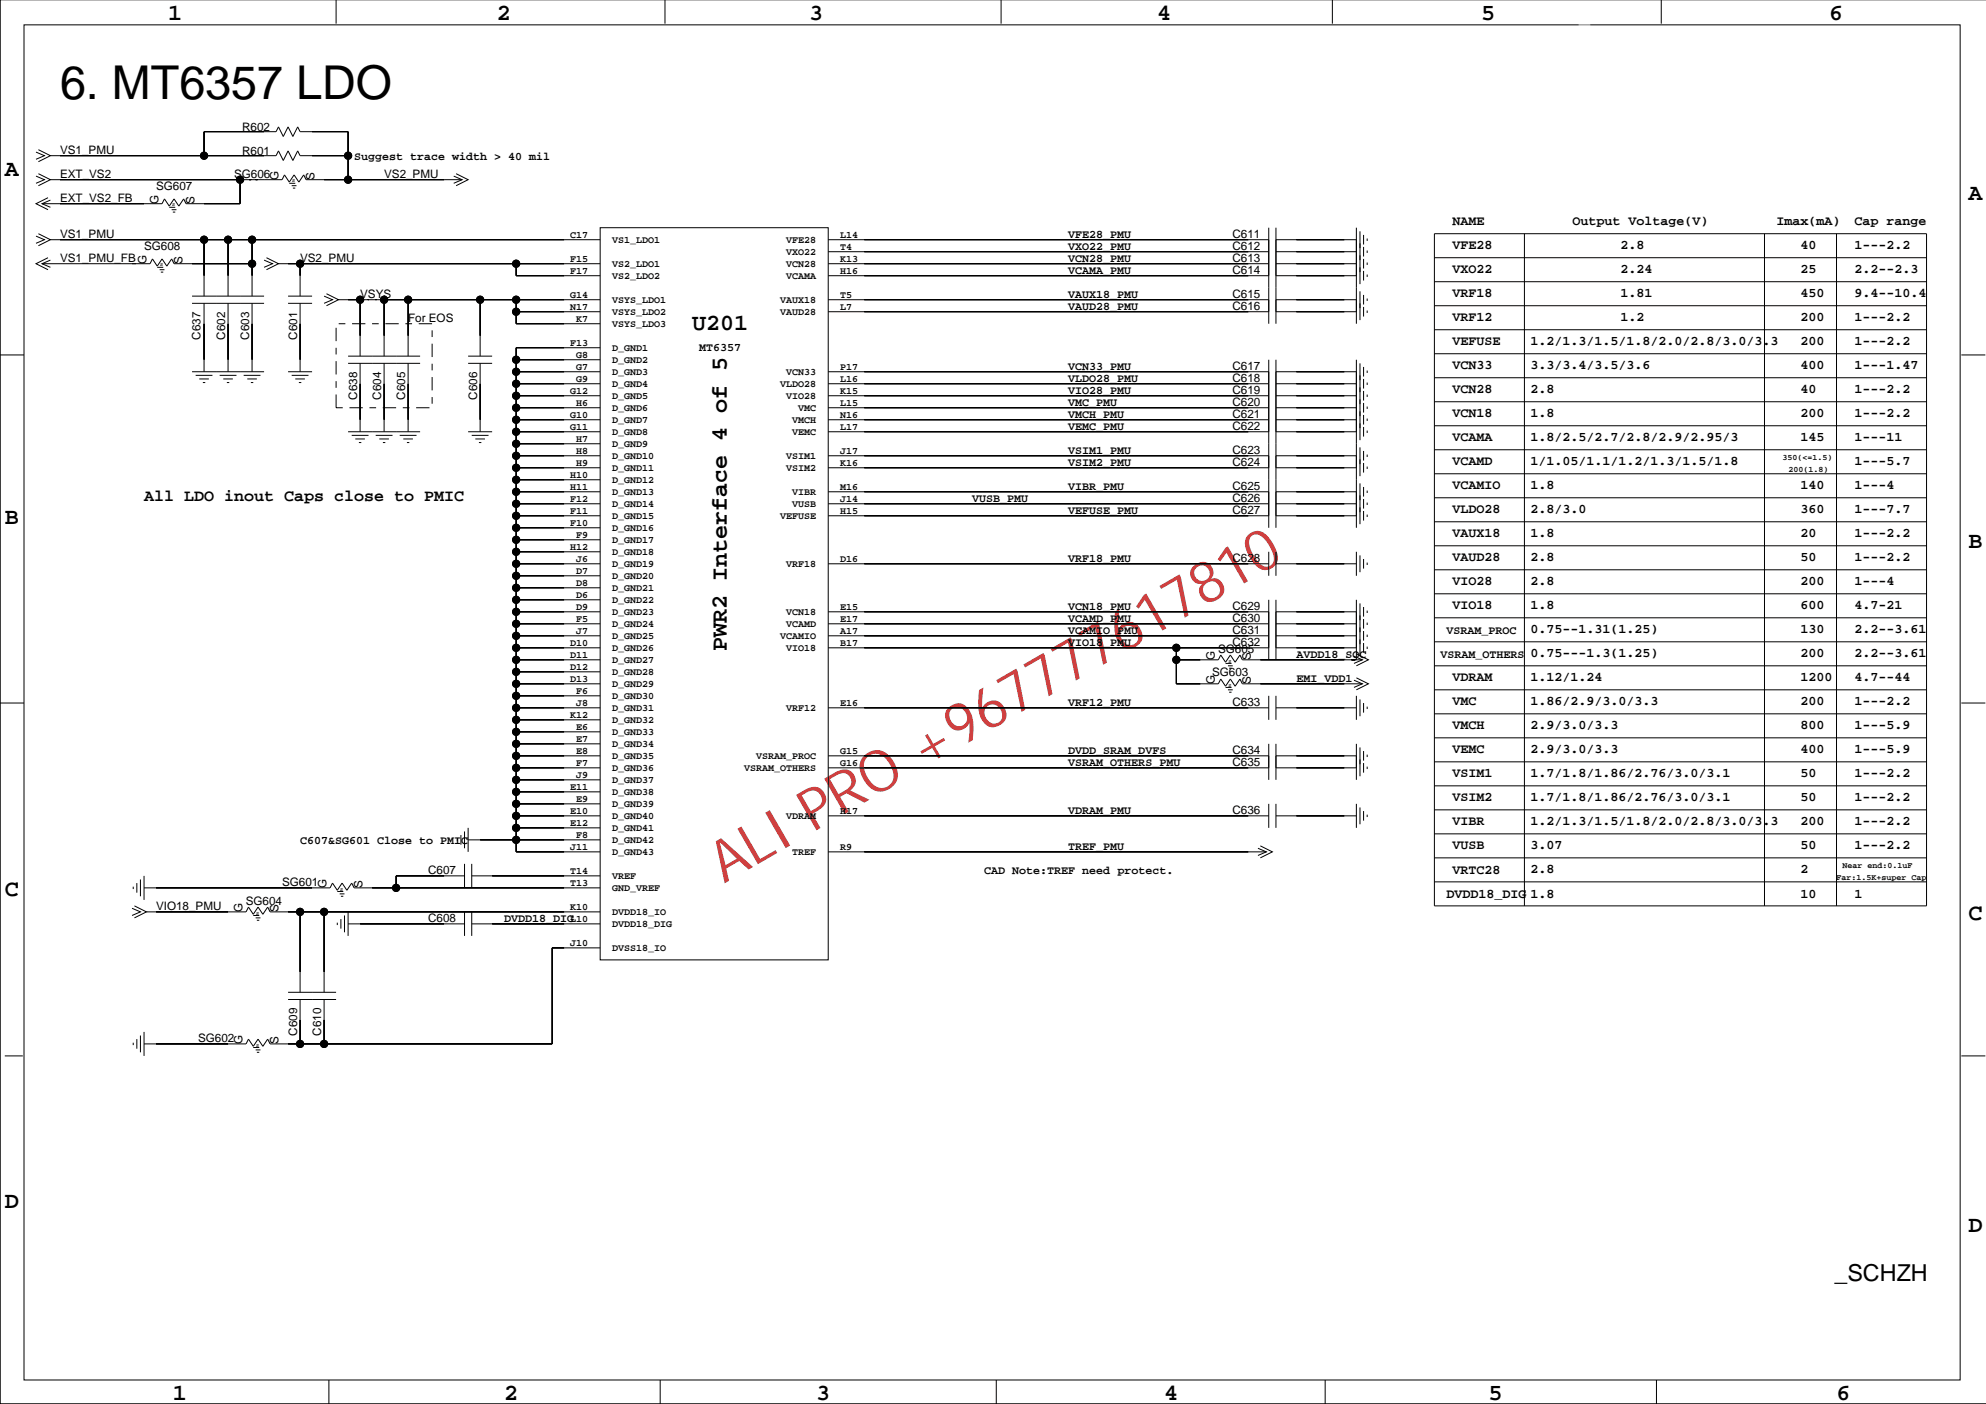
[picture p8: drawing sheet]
<svg xmlns="http://www.w3.org/2000/svg" width="420mm" height="297mm" viewBox="0 0 420 297" stroke-linecap="round" stroke-linejoin="round" font-family="sans-serif">
<g fill="none" stroke="#000" stroke-width=".21">
<path d="M0 -.1v297.1h420.2M71.1 -.1v5.1M140.7 -.1v5.1M211.8 -.1v5.1M281.9 -.1v5.1M351.5 -.1v5.1M5.1 5.3h409.6v286.7h-409.6zM7.6 32.2l1.8 .7-1.8 .8M7.6 37.3l1.8 .7-1.8 .8M8.1 31.7l2.6 1.2-2.6 1.3M8.1 36.7l2.6 1.3-2.6 1.3M10.7 32.9h47.7l.5-1 1 2.1 1-2.1 1.1 2.1 1-2.1 .5 1h10.1"/>
<path d="M10.7 38h40.1M43.2 32.9v-5h15.2l.5-1.1 1 2.1 1-2.1 1.1 2.1 1-2.1 .5 1.1h10.1v10.1M50.8 38h8.9l.5-1 1 1.5 1-1.5 1 1.5 1-1.5 .6 1h33M50.8 38v5.1h-11.4l-.5-1-1.1 1.5-1-1.5-1 1.5-1-1.5-.5 1h-25.4M61.2 38.8h1.3M61.7 39.3h1M62 39.8h.5M96 37.3l1.8 .7-1.8 .8M96.5 36.7l2.5 1.3-2.5 1.3M7.6 50l1.8 .7-1.8 .8M8.1 49.4l2.6 1.3-2.6 1.3M8.9 55.8h19.9"/>
<path d="M10.2 41.8l-2.6 1.3 2.6 1.3M10.2 54.5l-2.6 1.3 2.6 1.3M10.7 42.3l-1.8 .8 1.8 .8M10.7 55l-1.8 .8 1.8 .8M10.7 50.7h116.3M27.9 55.8h3.8l.6-1 1 1.5 1-1.5 1 1.5 1-1.5 .5 1h16.5M33.3 56.6h1.2M33.8 57.1h1M34 57.6h.5M35.8 43.9h1.3M36.3 44.4h1M36.6 44.9h.5"/>
<path d="M43.2 50.7v12M48.2 50.7v12M53.3 50.7v12M55.9 55l1.7 .8-1.7 .8M56.4 54.5l2.5 1.3-2.5 1.3M58.9 55.8h68.1M63.5 55.8v6.9M109.2 55.8v2.5h17.8M127 48.2h48.2v154.9h-48.2zM175.2 55.8h93.2M175.2 50.7h93.2M175.2 53.3h93.2"/>
<path d="M175.2 58.3h93.2M268.4 48.2v20.3M269.9 55.8h17.1M269.9 50.7h17.1M269.9 48.2v20.3M269.9 53.3h17.1M269.9 58.3h17.1M287 48.2v20.3M287.7 48.9v11.2M288.5 49.7v2M288.5 52.2v2.1M288.5 54.8v2"/>
<path d="M288.5 57.3v2M289.2 50.5v.5M289.2 53v.5M289.2 55.5v.5M289.2 58.1v.5M303.5 49.4h104.1v142.3h-104.1zM303.5 54.5h104.1M303.5 59.6h104.1M322.5 49.4v142.3M373.3 49.4v142.3M388.5 49.4v142.3M0 75.1h5.1"/>
<path d="M40.6 62.7h15.3M40.6 64.2h15.3M40.6 78.6h15.3M41.4 79.4h3.5M43.2 64.2v14.4M46.5 79.4h3.5M48.2 64.2v14.4M51.6 79.4h3.5M53.3 64.2v14.4M60.9 62.7h5.1M60.9 64.2h5.1M60.9 78.6h5.1"/>
<path d="M61.7 79.4h3.6M63.5 64.2v14.4M68.6 62.7l1.7 .7-1.7 .8M69.1 62.1l2.5 1.3-2.5 1.3M71.6 63.4h4.6M73.6 75.3h15.3M73.6 76.9h15.3M76.2 63.4h5.1M76.2 63.4v11.9M76.2 76.9v14.4M81.3 63.4v11.9M81.3 76.9v14.4"/>
<path d="M81.3 63.4h45.7M86.3 63.4v11.9M86.3 76.9v14.4M99 75.3h5.1M99 76.9h5.1M101.6 63.4v11.9M101.6 76.9v14.4M109.2 78.6h17.8M109.2 66h17.8M109.2 63.4v5.1h17.8M109.2 76.1h17.8M127 73.6h-17.8v106.6h17.8"/>
<path d="M175.2 78.6h93.2M175.2 63.4h93.2M175.2 66h93.2M268.4 76.1v35.6M269.9 76.1v35.6M269.9 78.6h17.1M269.9 63.4h17.1M269.9 66h17.1M287 76.1v35.6M287.7 61.6v6.1M287.7 76.9v16.2M288.5 62.4v2"/>
<path d="M288.5 64.9v2.1M288.5 77.6v2.1M289.2 63.2v.5M289.2 65.7v.5M289.2 78.4v.5M303.5 64.7h104.1M303.5 69.8h104.1M303.5 74.8h104.1M303.5 79.9h104.1M414.9 75.1h5.1M42.2 80.2h2M42.9 80.9h.5"/>
<path d="M47.2 80.2h2.1M48 80.9h.5M52.3 80.2h2M53.1 80.9h.5M62.5 80.2h2M63.2 80.9h.5M73.6 91.3h15.3M74.4 92.1h3.6M75.2 92.9h2M75.9 93.6h.5M79.5 92.1h3.5M80.2 92.9h2.1"/>
<path d="M81 93.6h.5M84.6 92.1h3.5M85.3 92.9h2.1M86.1 93.6h.5M99 91.3h5.1M99.8 92.1h3.6M100.6 92.9h2M101.3 93.6h.5M109.2 99h17.8M109.2 81.2h17.8M109.2 83.7h17.8M109.2 86.3h17.8"/>
<path d="M109.2 88.8h17.8M109.2 96.4h17.8M109.2 91.3h17.8M109.2 93.9h17.8M175.2 99h93.2M175.2 81.2h93.2M175.2 83.7h93.2M175.2 86.3h93.2M175.2 88.8h93.2M175.2 96.4h93.2M175.2 91.3h93.2M269.9 99h17.1"/>
<path d="M269.9 81.2h17.1M269.9 83.7h17.1M269.9 86.3h17.1M269.9 88.8h17.1M269.9 96.4h17.1M269.9 91.3h17.1M287.7 94.6v6.1M288.5 80.2v2M288.5 82.7v2M288.5 85.3v2M288.5 87.8v2M288.5 90.3v2.1"/>
<path d="M288.5 95.4v2M288.5 97.9v2.1M289.2 80.9v.5M289.2 83.5v.5M289.2 86v.5M289.2 88.6v.5M289.2 91.1v.5M289.2 96.2v.5M289.2 98.7v.5M303.5 85h104.1M303.5 95.2h104.1M303.5 90.1h104.1"/>
<path d="M109.2 119.3h17.8M109.2 104h17.8M109.2 109.1h17.8M109.2 101.5h17.8M109.2 106.6h17.8M109.2 111.7h17.8M109.2 114.2h17.8M109.2 116.7h17.8M175.2 119.3h93.2M175.2 104h93.2M175.2 109.1h93.2M175.2 106.6h93.2"/>
<path d="M268.4 116.7v5.1M269.9 116.7v5.1M269.9 119.3h17.1M269.9 104h17.1M269.9 109.1h17.1M269.9 106.6h17.1M287 116.7v5.1M287.7 102.3v8.6M287.7 117.5v3.6M288.5 103v2.1M288.5 105.6v2M288.5 108.1v2"/>
<path d="M288.5 118.3v2M289.2 103.8v.5M289.2 106.3v.5M289.2 108.9v.5M289.2 119v.5M303.5 115.5h104.1M303.5 110.4h104.1M303.5 105.3h104.1M303.5 100.2h104.1M109.2 129.4h17.8M109.2 137.1h17.8M109.2 134.5h17.8"/>
<path d="M109.2 132h17.8M109.2 139.6h17.8M109.2 121.8h17.8M109.2 124.4h17.8M109.2 126.9h17.8M175.2 129.4h93.2M175.2 137.1h93.2M175.2 134.5h93.2M175.2 132h93.2M248.9 139.6h8.9l.5-1 1 1.5 1-1.5 1 1.5 1-1.5 .5 1h25.4M248.9 137.1v7.6h8.9l.5-1 1 1.5 1-1.5 1 1.5 1-1.5 .5 1h25.4M268.4 126.9v12.7"/>
<path d="M269.9 126.9v12.7M269.9 129.4h17.1M269.9 137.1h17.1M269.9 134.5h17.1M269.9 132h17.1M286.4 138.8l1.8 .8-1.8 .8M287 138.3l2.5 1.3-2.5 1.3M287 126.9v12.7M287.7 127.7v11.1M288.5 128.4v2.1M288.5 131v2M288.5 133.5v2"/>
<path d="M288.5 136v2.1M289.2 129.2v.5M289.2 131.7v.5M289.2 134.3v.5M289.2 136.8v.5M303.5 120.5h104.1M303.5 125.6h104.1M303.5 130.7h104.1M303.5 135.8h104.1M0 148.7h5.1M109.2 159.9h17.8M109.2 149.8h17.8"/>
<path d="M109.2 144.7h17.8M109.2 142.1h17.8M109.2 147.2h17.8M109.2 152.3h17.8M109.2 154.8h17.8M109.2 157.4h17.8M175.2 159.9h93.2M175.2 149.8h93.2M259.3 140.4h1.2M259.3 145.4h1.2M259.8 140.9h1M259.8 145.9h1"/>
<path d="M260 141.4h.5M260 146.5h.5M268.4 147.2v5.1M268.4 157.4v7.6M269.9 147.2v5.1M269.9 157.4v7.6M269.9 159.9h17.1M269.9 149.8h17.1M286.4 143.9l1.8 .8-1.8 .7M287 143.4l2.5 1.3-2.5 1.2M287 147.2v5.1M287 157.4v7.6"/>
<path d="M287.7 148v3.5M287.7 158.1v6.1M288.5 148.7v2.1M288.5 158.9v2M289.2 149.5v.5M289.2 159.7v.5M303.5 140.9h104.1M303.5 145.9h104.1M303.5 156.1h104.1M303.5 151h104.1M414.9 148.7h5.1M96.8 177.4v.5"/>
<path d="M97.5 176.7v2M98.3 175.9v3.6M99 177.7h28M99 175.1v5.1M109.2 172.6h17.8M109.2 162.4h17.8M109.2 165h17.8M109.2 167.5h17.8M109.2 170.1h17.8M109.2 175.1h17.8M175.2 172.6h93.2M175.2 162.4h93.2"/>
<path d="M266.1 179.5l1.8 .7-1.8 .8M266.6 179l2.6 1.2-2.6 1.3M268.4 170.1v5M269.9 170.1v5M269.9 172.6h17.1M269.9 162.4h17.1M287 170.1v5M287.7 170.8v3.6M288.5 161.4v2.1M288.5 171.6v2M289.2 162.2v.5M289.2 172.4v.5"/>
<path d="M303.5 166.3h104.1M303.5 171.3h104.1M303.5 161.2h104.1M303.5 176.4h104.1M27.9 192.2l1.8 .7-1.8 .8M28.2 187.6v.5M28.4 191.7l2.6 1.2-2.6 1.3M28.9 186.8v2.1M29.7 186.1v3.5M30.5 187.8h39.3l.5-1 1.1 1.6 1-1.6 1 1.6 1-1.6 .5 1h52.1M30.5 185.3v5.1M31 192.9h21.1l.5-1 1 1.5 1-1.5 1 1.5 1-1.5 .5 1h69.9"/>
<path d="M53.6 193.7h1.3M54.1 194.2h1M54.3 194.7h.6M63.5 192.9v17M68.6 192.9v17M71.4 188.6h1.2M71.4 195.2v.5M71.9 189.1h1M72.1 189.6h.5M72.1 194.4v2.1M72.9 193.7v3.5M73.6 195.5h24.7"/>
<path d="M73.6 192.9v5.1M98.3 185.3h-14.5v2.5M98.3 182.8v5M98.3 192.9v5.1M99.8 185.3h27.2M99.8 182.8v5M99.8 192.9v5.1M99.8 195.5h27.2M175.2 180.2h92.7M303.5 181.5h104.1M303.5 186.6h104.1M28.9 219.8v2.1"/>
<path d="M29.7 219.1v3.5M30.5 218.3v5.1M60.9 209.9h10.2M60.9 211.5h10.2M63.5 211.5v9.4M68.6 211.5v9.4M127 200.5h-10.2v20.4h-59.7l-.5-1.1-1 1.6-1-1.6-1 1.6-1-1.6-.5 1.1h-21.6M1 223.4h3.8M28.2 220.6v.5M53.6 221.6h1.3M54.1 222.1h1M54.3 222.6h.6"/>
<path d="M414.9 223.4h5.1M69.6 292v5M139.7 292v5M210.8 292v5M280.4 292v5M350.4 292v5"/>
<circle cx="43.2" cy="32.9" r=".76"/>
<circle cx="50.8" cy="38" r=".76"/>
<circle cx="73.6" cy="32.9" r=".76"/>
<circle cx="73.6" cy="38" r=".76"/>
<circle cx="43.2" cy="50.7" r=".76"/>
<circle cx="48.2" cy="50.7" r=".76"/>
<circle cx="53.3" cy="55.8" r=".76"/>
<circle cx="53.3" cy="50.7" r=".76"/>
<circle cx="63.5" cy="55.8" r=".76"/>
<circle cx="109.2" cy="55.8" r=".76"/>
<circle cx="76.2" cy="63.4" r=".76"/>
<circle cx="81.3" cy="63.4" r=".76"/>
<circle cx="86.3" cy="63.4" r=".76"/>
<circle cx="101.6" cy="63.4" r=".76"/>
<circle cx="109.2" cy="78.6" r=".76"/>
<circle cx="109.2" cy="76.1" r=".76"/>
<circle cx="109.2" cy="63.4" r=".76"/>
<circle cx="109.2" cy="66" r=".76"/>
<circle cx="109.2" cy="96.4" r=".76"/>
<circle cx="109.2" cy="83.7" r=".76"/>
<circle cx="109.2" cy="88.8" r=".76"/>
<circle cx="109.2" cy="99" r=".76"/>
<circle cx="109.2" cy="91.3" r=".76"/>
<circle cx="109.2" cy="81.2" r=".76"/>
<circle cx="109.2" cy="93.9" r=".76"/>
<circle cx="109.2" cy="86.3" r=".76"/>
<circle cx="109.2" cy="111.7" r=".76"/>
<circle cx="109.2" cy="119.3" r=".76"/>
<circle cx="109.2" cy="104" r=".76"/>
<circle cx="109.2" cy="109.1" r=".76"/>
<circle cx="109.2" cy="101.5" r=".76"/>
<circle cx="109.2" cy="116.7" r=".76"/>
<circle cx="109.2" cy="114.2" r=".76"/>
<circle cx="109.2" cy="106.6" r=".76"/>
<circle cx="109.2" cy="124.4" r=".76"/>
<circle cx="109.2" cy="134.5" r=".76"/>
<circle cx="109.2" cy="139.6" r=".76"/>
<circle cx="109.2" cy="132" r=".76"/>
<circle cx="109.2" cy="126.9" r=".76"/>
<circle cx="109.2" cy="121.8" r=".76"/>
<circle cx="109.2" cy="137.1" r=".76"/>
<circle cx="109.2" cy="129.4" r=".76"/>
<circle cx="248.9" cy="139.6" r=".76"/>
<circle cx="248.9" cy="137.1" r=".76"/>
<circle cx="109.2" cy="159.9" r=".76"/>
<circle cx="109.2" cy="152.3" r=".76"/>
<circle cx="109.2" cy="154.8" r=".76"/>
<circle cx="109.2" cy="147.2" r=".76"/>
<circle cx="109.2" cy="157.4" r=".76"/>
<circle cx="109.2" cy="149.8" r=".76"/>
<circle cx="109.2" cy="142.1" r=".76"/>
<circle cx="109.2" cy="144.7" r=".76"/>
<circle cx="109.2" cy="170.1" r=".76"/>
<circle cx="109.2" cy="175.1" r=".76"/>
<circle cx="109.2" cy="167.5" r=".76"/>
<circle cx="109.2" cy="162.4" r=".76"/>
<circle cx="109.2" cy="165" r=".76"/>
<circle cx="109.2" cy="177.7" r=".76"/>
<circle cx="109.2" cy="172.6" r=".76"/>
<circle cx="63.5" cy="192.9" r=".76"/>
<circle cx="68.6" cy="192.9" r=".76"/>
<circle cx="83.8" cy="187.8" r=".76"/>
<circle cx="63.5" cy="220.9" r=".76"/>
<circle cx="68.6" cy="220.9" r=".76"/>
</g>
<g fill="#000" stroke="#000" stroke-width=".21">
<path d="M43.2 27.9v5z" fill-rule="evenodd"/>
<path d="M12.7 32.9h30.5z" fill-rule="evenodd"/>
<path d="M50.8 38v5.1z" fill-rule="evenodd"/>
<path d="M12.7 38h38.1z" fill-rule="evenodd"/>
<path d="M43.2 27.9h12.7z" fill-rule="evenodd"/>
<path d="M43.2 32.9h12.7z" fill-rule="evenodd"/>
<path d="M73.6 27.9v5z" fill-rule="evenodd"/>
<path d="M66 27.9h7.6z" fill-rule="evenodd"/>
<path d="M68.6 38h5z" fill-rule="evenodd"/>
<path d="M73.6 32.9v5.1z" fill-rule="evenodd"/>
<path d="M66 32.9h7.6z" fill-rule="evenodd"/>
<path d="M73.6 38h20.4z" fill-rule="evenodd"/>
<path d="M12.7 43.1h17.8z" fill-rule="evenodd"/>
<path d="M43.2 50.7v7.6z" fill-rule="evenodd"/>
<path d="M12.7 50.7h30.5z" fill-rule="evenodd"/>
<path d="M48.2 50.7v7.6z" fill-rule="evenodd"/>
<path d="M43.2 50.7h5z" fill-rule="evenodd"/>
<path d="M43.2 43.1h7.6z" fill-rule="evenodd"/>
<path d="M53.3 55.8v2.5z" fill-rule="evenodd"/>
<path d="M53.3 50.7v5.1z" fill-rule="evenodd"/>
<path d="M48.2 50.7h5.1z" fill-rule="evenodd"/>
<path d="M40.6 55.8h12.7z" fill-rule="evenodd"/>
<path d="M60.9 55.8h2.6z" fill-rule="evenodd"/>
<path d="M63.5 55.8v2.5z" fill-rule="evenodd"/>
<path d="M109.2 55.8v2.5z" fill-rule="evenodd"/>
<path d="M63.5 55.8h45.7z" fill-rule="evenodd"/>
<path d="M53.3 50.7h66.1z" fill-rule="evenodd"/>
<path d="M109.2 58.3h10.2z" fill-rule="evenodd"/>
<path d="M109.2 55.8h10.2z" fill-rule="evenodd"/>
<path d="M182.8 58.3h81.3z" fill-rule="evenodd"/>
<path d="M182.8 55.8h81.3z" fill-rule="evenodd"/>
<path d="M182.8 50.7h81.3z" fill-rule="evenodd"/>
<path d="M182.8 53.3h81.3z" fill-rule="evenodd"/>
<path d="M274.3 50.7h10.1z" fill-rule="evenodd"/>
<path d="M274.3 53.3h10.1z" fill-rule="evenodd"/>
<path d="M274.3 55.8h10.1z" fill-rule="evenodd"/>
<path d="M274.3 58.3h10.1z" fill-rule="evenodd"/>
<path d="M43.2 68.5v7.6z" fill-rule="evenodd"/>
<path d="M48.2 68.5v7.6z" fill-rule="evenodd"/>
<path d="M53.3 68.5v7.6z" fill-rule="evenodd"/>
<path d="M63.5 68.5v7.6z" fill-rule="evenodd"/>
<path d="M76.2 63.4v7.6z" fill-rule="evenodd"/>
<path d="M73.6 63.4h2.6z" fill-rule="evenodd"/>
<path d="M81.3 63.4v7.6z" fill-rule="evenodd"/>
<path d="M81.3 63.4h5z" fill-rule="evenodd"/>
<path d="M86.3 63.4v7.6z" fill-rule="evenodd"/>
<path d="M86.3 63.4h15.3z" fill-rule="evenodd"/>
<path d="M101.6 63.4v7.6z" fill-rule="evenodd"/>
<path d="M109.2 73.6v2.5z" fill-rule="evenodd"/>
<path d="M109.2 78.6v2.6z" fill-rule="evenodd"/>
<path d="M109.2 76.1v2.5z" fill-rule="evenodd"/>
<path d="M109.2 66v2.5z" fill-rule="evenodd"/>
<path d="M109.2 63.4v2.6z" fill-rule="evenodd"/>
<path d="M101.6 63.4h7.6z" fill-rule="evenodd"/>
<path d="M109.2 73.6h10.2z" fill-rule="evenodd"/>
<path d="M109.2 76.1h10.2z" fill-rule="evenodd"/>
<path d="M109.2 78.6h10.2z" fill-rule="evenodd"/>
<path d="M109.2 66h10.2z" fill-rule="evenodd"/>
<path d="M109.2 68.5h10.2z" fill-rule="evenodd"/>
<path d="M109.2 63.4h10.2z" fill-rule="evenodd"/>
<path d="M182.8 66h81.3z" fill-rule="evenodd"/>
<path d="M182.8 63.4h81.3z" fill-rule="evenodd"/>
<path d="M182.8 78.6h81.3z" fill-rule="evenodd"/>
<path d="M274.3 66h10.1z" fill-rule="evenodd"/>
<path d="M274.3 63.4h10.1z" fill-rule="evenodd"/>
<path d="M274.3 78.6h10.1z" fill-rule="evenodd"/>
<path d="M76.2 81.2v7.6z" fill-rule="evenodd"/>
<path d="M81.3 81.2v7.6z" fill-rule="evenodd"/>
<path d="M86.3 81.2v7.6z" fill-rule="evenodd"/>
<path d="M101.6 81.2v7.6z" fill-rule="evenodd"/>
<path d="M109.2 99v2.5z" fill-rule="evenodd"/>
<path d="M109.2 96.4v2.6z" fill-rule="evenodd"/>
<path d="M109.2 93.9v2.5z" fill-rule="evenodd"/>
<path d="M109.2 91.3v2.6z" fill-rule="evenodd"/>
<path d="M109.2 88.8v2.5z" fill-rule="evenodd"/>
<path d="M109.2 86.3v2.5z" fill-rule="evenodd"/>
<path d="M109.2 83.7v2.6z" fill-rule="evenodd"/>
<path d="M109.2 81.2v2.5z" fill-rule="evenodd"/>
<path d="M109.2 86.3h10.2z" fill-rule="evenodd"/>
<path d="M109.2 81.2h10.2z" fill-rule="evenodd"/>
<path d="M109.2 83.7h10.2z" fill-rule="evenodd"/>
<path d="M109.2 88.8h10.2z" fill-rule="evenodd"/>
<path d="M109.2 91.3h10.2z" fill-rule="evenodd"/>
<path d="M109.2 93.9h10.2z" fill-rule="evenodd"/>
<path d="M109.2 96.4h10.2z" fill-rule="evenodd"/>
<path d="M109.2 99h10.2z" fill-rule="evenodd"/>
<path d="M182.8 91.3h81.3z" fill-rule="evenodd"/>
<path d="M182.8 96.4h81.3z" fill-rule="evenodd"/>
<path d="M182.8 83.7h81.3z" fill-rule="evenodd"/>
<path d="M182.8 81.2h81.3z" fill-rule="evenodd"/>
<path d="M182.8 88.8h81.3z" fill-rule="evenodd"/>
<path d="M182.8 99h81.3z" fill-rule="evenodd"/>
<path d="M182.8 86.3h81.3z" fill-rule="evenodd"/>
<path d="M274.3 81.2h10.1z" fill-rule="evenodd"/>
<path d="M274.3 83.7h10.1z" fill-rule="evenodd"/>
<path d="M274.3 86.3h10.1z" fill-rule="evenodd"/>
<path d="M274.3 96.4h10.1z" fill-rule="evenodd"/>
<path d="M274.3 91.3h10.1z" fill-rule="evenodd"/>
<path d="M274.3 88.8h10.1z" fill-rule="evenodd"/>
<path d="M274.3 99h10.1z" fill-rule="evenodd"/>
<path d="M109.2 119.3v2.5z" fill-rule="evenodd"/>
<path d="M109.2 116.7v2.6z" fill-rule="evenodd"/>
<path d="M109.2 114.2v2.5z" fill-rule="evenodd"/>
<path d="M109.2 111.7v2.5z" fill-rule="evenodd"/>
<path d="M109.2 109.1v2.6z" fill-rule="evenodd"/>
<path d="M109.2 106.6v2.5z" fill-rule="evenodd"/>
<path d="M109.2 104v2.6z" fill-rule="evenodd"/>
<path d="M109.2 101.5v2.5z" fill-rule="evenodd"/>
<path d="M109.2 101.5h10.2z" fill-rule="evenodd"/>
<path d="M109.2 104h10.2z" fill-rule="evenodd"/>
<path d="M109.2 106.6h10.2z" fill-rule="evenodd"/>
<path d="M109.2 109.1h10.2z" fill-rule="evenodd"/>
<path d="M109.2 111.7h10.2z" fill-rule="evenodd"/>
<path d="M109.2 114.2h10.2z" fill-rule="evenodd"/>
<path d="M109.2 116.7h10.2z" fill-rule="evenodd"/>
<path d="M109.2 119.3h10.2z" fill-rule="evenodd"/>
<path d="M182.8 104h81.3z" fill-rule="evenodd"/>
<path d="M182.8 119.3h81.3z" fill-rule="evenodd"/>
<path d="M182.8 109.1h81.3z" fill-rule="evenodd"/>
<path d="M182.8 106.6h81.3z" fill-rule="evenodd"/>
<path d="M274.3 119.3h10.1z" fill-rule="evenodd"/>
<path d="M274.3 109.1h10.1z" fill-rule="evenodd"/>
<path d="M274.3 104h10.1z" fill-rule="evenodd"/>
<path d="M274.3 106.6h10.1z" fill-rule="evenodd"/>
<path d="M109.2 139.6v2.5z" fill-rule="evenodd"/>
<path d="M109.2 137.1v2.5z" fill-rule="evenodd"/>
<path d="M109.2 134.5v2.6z" fill-rule="evenodd"/>
<path d="M109.2 132v2.5z" fill-rule="evenodd"/>
<path d="M109.2 129.4v2.6z" fill-rule="evenodd"/>
<path d="M109.2 126.9v2.5z" fill-rule="evenodd"/>
<path d="M109.2 124.4v2.5z" fill-rule="evenodd"/>
<path d="M109.2 121.8v2.6z" fill-rule="evenodd"/>
<path d="M109.2 121.8h10.2z" fill-rule="evenodd"/>
<path d="M109.2 124.4h10.2z" fill-rule="evenodd"/>
<path d="M109.2 126.9h10.2z" fill-rule="evenodd"/>
<path d="M109.2 129.4h10.2z" fill-rule="evenodd"/>
<path d="M109.2 132h10.2z" fill-rule="evenodd"/>
<path d="M109.2 137.1h10.2z" fill-rule="evenodd"/>
<path d="M109.2 139.6h10.2z" fill-rule="evenodd"/>
<path d="M109.2 134.5h10.2z" fill-rule="evenodd"/>
<path d="M182.8 137.1h66.1z" fill-rule="evenodd"/>
<path d="M248.9 137.1v2.5z" fill-rule="evenodd"/>
<path d="M248.9 139.6v5.1z" fill-rule="evenodd"/>
<path d="M248.9 139.6h5z" fill-rule="evenodd"/>
<path d="M248.9 137.1h15.2z" fill-rule="evenodd"/>
<path d="M182.8 132h81.3z" fill-rule="evenodd"/>
<path d="M182.8 134.5h81.3z" fill-rule="evenodd"/>
<path d="M182.8 129.4h81.3z" fill-rule="evenodd"/>
<path d="M274.3 137.1h10.1z" fill-rule="evenodd"/>
<path d="M274.3 134.5h10.1z" fill-rule="evenodd"/>
<path d="M274.3 132h10.1z" fill-rule="evenodd"/>
<path d="M274.3 129.4h10.1z" fill-rule="evenodd"/>
<path d="M266.6 139.6h17.8z" fill-rule="evenodd"/>
<path d="M109.2 159.9v2.5z" fill-rule="evenodd"/>
<path d="M109.2 157.4v2.5z" fill-rule="evenodd"/>
<path d="M109.2 154.8v2.6z" fill-rule="evenodd"/>
<path d="M109.2 152.3v2.5z" fill-rule="evenodd"/>
<path d="M109.2 149.8v2.5z" fill-rule="evenodd"/>
<path d="M109.2 147.2v2.6z" fill-rule="evenodd"/>
<path d="M109.2 144.7v2.5z" fill-rule="evenodd"/>
<path d="M109.2 142.1v2.6z" fill-rule="evenodd"/>
<path d="M109.2 159.9h10.2z" fill-rule="evenodd"/>
<path d="M109.2 157.4h10.2z" fill-rule="evenodd"/>
<path d="M109.2 154.8h10.2z" fill-rule="evenodd"/>
<path d="M109.2 152.3h10.2z" fill-rule="evenodd"/>
<path d="M109.2 149.8h10.2z" fill-rule="evenodd"/>
<path d="M109.2 147.2h10.2z" fill-rule="evenodd"/>
<path d="M109.2 144.7h10.2z" fill-rule="evenodd"/>
<path d="M109.2 142.1h10.2z" fill-rule="evenodd"/>
<path d="M248.9 144.7h5z" fill-rule="evenodd"/>
<path d="M182.8 149.8h81.3z" fill-rule="evenodd"/>
<path d="M182.8 159.9h81.3z" fill-rule="evenodd"/>
<path d="M274.3 149.8h10.1z" fill-rule="evenodd"/>
<path d="M274.3 159.9h10.1z" fill-rule="evenodd"/>
<path d="M266.6 144.7h17.8z" fill-rule="evenodd"/>
<path d="M109.2 177.7v2.5z" fill-rule="evenodd"/>
<path d="M109.2 175.1v2.6z" fill-rule="evenodd"/>
<path d="M101.6 177.7h7.6z" fill-rule="evenodd"/>
<path d="M109.2 170.1v2.5z" fill-rule="evenodd"/>
<path d="M109.2 167.5v2.6z" fill-rule="evenodd"/>
<path d="M109.2 165v2.5z" fill-rule="evenodd"/>
<path d="M109.2 162.4v2.6z" fill-rule="evenodd"/>
<path d="M109.2 172.6v2.5z" fill-rule="evenodd"/>
<path d="M109.2 177.7h10.2z" fill-rule="evenodd"/>
<path d="M109.2 175.1h10.2z" fill-rule="evenodd"/>
<path d="M109.2 172.6h10.2z" fill-rule="evenodd"/>
<path d="M109.2 170.1h10.2z" fill-rule="evenodd"/>
<path d="M109.2 167.5h10.2z" fill-rule="evenodd"/>
<path d="M109.2 165h10.2z" fill-rule="evenodd"/>
<path d="M109.2 162.4h10.2z" fill-rule="evenodd"/>
<path d="M182.8 172.6h81.3z" fill-rule="evenodd"/>
<path d="M182.8 162.4h81.3z" fill-rule="evenodd"/>
<path d="M274.3 172.6h10.1z" fill-rule="evenodd"/>
<path d="M274.3 162.4h10.1z" fill-rule="evenodd"/>
<path d="M33 192.9h15.2z" fill-rule="evenodd"/>
<path d="M60.9 192.9h2.6z" fill-rule="evenodd"/>
<path d="M63.5 192.9v12.7z" fill-rule="evenodd"/>
<path d="M33 187.8h33z" fill-rule="evenodd"/>
<path d="M68.6 192.9v12.7z" fill-rule="evenodd"/>
<path d="M63.5 192.9h5.1z" fill-rule="evenodd"/>
<path d="M83.8 185.3v2.5z" fill-rule="evenodd"/>
<path d="M78.7 187.8h5.1z" fill-rule="evenodd"/>
<path d="M76.2 195.5h17.8z" fill-rule="evenodd"/>
<path d="M83.8 185.3h10.2z" fill-rule="evenodd"/>
<path d="M109.2 180.2h10.2z" fill-rule="evenodd"/>
<path d="M83.8 187.8h35.6z" fill-rule="evenodd"/>
<path d="M104.1 185.3h15.3z" fill-rule="evenodd"/>
<path d="M104.1 195.5h15.3z" fill-rule="evenodd"/>
<path d="M68.6 192.9h50.8z" fill-rule="evenodd"/>
<path d="M182.8 180.2h81.3z" fill-rule="evenodd"/>
<path d="M63.5 215.8v5.1z" fill-rule="evenodd"/>
<path d="M68.6 215.8v5.1z" fill-rule="evenodd"/>
<path d="M116.8 200.5v20.4z" fill-rule="evenodd"/>
<path d="M116.8 200.5h2.6z" fill-rule="evenodd"/>
<path d="M33 220.9h15.2z" fill-rule="evenodd"/>
<path d="M60.9 220.9h2.6z" fill-rule="evenodd"/>
<path d="M63.5 220.9h5.1z" fill-rule="evenodd"/>
<path d="M68.6 220.9h48.2z" fill-rule="evenodd"/>
<circle cx="43.2" cy="32.9" r=".76"/>
<circle cx="50.8" cy="38" r=".76"/>
<circle cx="73.6" cy="32.9" r=".76"/>
<circle cx="73.6" cy="38" r=".76"/>
<circle cx="43.2" cy="50.7" r=".76"/>
<circle cx="48.2" cy="50.7" r=".76"/>
<circle cx="53.3" cy="55.8" r=".76"/>
<circle cx="53.3" cy="50.7" r=".76"/>
<circle cx="63.5" cy="55.8" r=".76"/>
<circle cx="109.2" cy="55.8" r=".76"/>
<circle cx="76.2" cy="63.4" r=".76"/>
<circle cx="81.3" cy="63.4" r=".76"/>
<circle cx="86.3" cy="63.4" r=".76"/>
<circle cx="101.6" cy="63.4" r=".76"/>
<circle cx="109.2" cy="78.6" r=".76"/>
<circle cx="109.2" cy="76.1" r=".76"/>
<circle cx="109.2" cy="63.4" r=".76"/>
<circle cx="109.2" cy="66" r=".76"/>
<circle cx="109.2" cy="96.4" r=".76"/>
<circle cx="109.2" cy="83.7" r=".76"/>
<circle cx="109.2" cy="88.8" r=".76"/>
<circle cx="109.2" cy="99" r=".76"/>
<circle cx="109.2" cy="91.3" r=".76"/>
<circle cx="109.2" cy="81.2" r=".76"/>
<circle cx="109.2" cy="93.9" r=".76"/>
<circle cx="109.2" cy="86.3" r=".76"/>
<circle cx="109.2" cy="111.7" r=".76"/>
<circle cx="109.2" cy="119.3" r=".76"/>
<circle cx="109.2" cy="104" r=".76"/>
<circle cx="109.2" cy="109.1" r=".76"/>
<circle cx="109.2" cy="101.5" r=".76"/>
<circle cx="109.2" cy="116.7" r=".76"/>
<circle cx="109.2" cy="114.2" r=".76"/>
<circle cx="109.2" cy="106.6" r=".76"/>
<circle cx="109.2" cy="124.4" r=".76"/>
<circle cx="109.2" cy="134.5" r=".76"/>
<circle cx="109.2" cy="139.6" r=".76"/>
<circle cx="109.2" cy="132" r=".76"/>
<circle cx="109.2" cy="126.9" r=".76"/>
<circle cx="109.2" cy="121.8" r=".76"/>
<circle cx="109.2" cy="137.1" r=".76"/>
<circle cx="109.2" cy="129.4" r=".76"/>
<circle cx="248.9" cy="139.6" r=".76"/>
<circle cx="248.9" cy="137.1" r=".76"/>
<circle cx="109.2" cy="159.9" r=".76"/>
<circle cx="109.2" cy="152.3" r=".76"/>
<circle cx="109.2" cy="154.8" r=".76"/>
<circle cx="109.2" cy="147.2" r=".76"/>
<circle cx="109.2" cy="157.4" r=".76"/>
<circle cx="109.2" cy="149.8" r=".76"/>
<circle cx="109.2" cy="142.1" r=".76"/>
<circle cx="109.2" cy="144.7" r=".76"/>
<circle cx="109.2" cy="170.1" r=".76"/>
<circle cx="109.2" cy="175.1" r=".76"/>
<circle cx="109.2" cy="167.5" r=".76"/>
<circle cx="109.2" cy="162.4" r=".76"/>
<circle cx="109.2" cy="165" r=".76"/>
<circle cx="109.2" cy="177.7" r=".76"/>
<circle cx="109.2" cy="172.6" r=".76"/>
<circle cx="63.5" cy="192.9" r=".76"/>
<circle cx="68.6" cy="192.9" r=".76"/>
<circle cx="83.8" cy="187.8" r=".76"/>
<circle cx="63.5" cy="220.9" r=".76"/>
<circle cx="68.6" cy="220.9" r=".76"/>
</g>
<path d="M71.1 68.5h20.3v17.8h-20.3z" fill="none" stroke="#000" stroke-width=".21" stroke-dasharray="1.4 1.4 2.8 1.4" stroke-linecap="butt"/>
<path d="M334 3.4h2.4v30.3h-2.4z" fill="#fff"/>
<text font-size="12.2" fill="#bf0000" x="153.2" y="187" transform="rotate(-30 153.2 187)">ALI PRO +967777617810</text>
<text font-size="9.9" x="12.7" y="21">6. MT6357 LDO</text>
<g font-size="4.9">
<text x="35.6" y="4.1">1</text>
<text x="105.1" y="4.1">2</text>
<text x="171.2" y="4.1">3</text>
<text x="244.8" y="4.1">4</text>
<text x="313.4" y="4.1">5</text>
<text x="387" y="4.1">6</text>
<text x="1" y="37.1">A</text>
<text x="416.5" y="42.2">A</text>
<text x="146.4" y="69.9">U201</text>
<text x="1" y="110.8">B</text>
<text x="416.5" y="115.9">B</text>
<text x="153.8" y="137.7" transform="rotate(-90 153.8 137.7)">PWR2 Interface 4 of 5</text>
<text x="1" y="189.5">C</text>
<text x="416.5" y="194.6">C</text>
<text x="1" y="255.5">D</text>
<text x="416.5" y="260.6">D</text>
<text x="388.1" y="270.9">_SCHZH</text>
<text x="36.6" y="296.2">1</text>
<text x="106.7" y="296.2">2</text>
<text x="172.7" y="296.2">3</text>
<text x="246.3" y="296.2">4</text>
<text x="314.9" y="296.2">5</text>
<text x="388.5" y="296.2">6</text>
</g>
<text font-size="3.5" x="30.5" y="106">All LDO inout Caps close to PMIC</text>
<g font-size="2.8">
<text x="307.3" y="47.7">NAME</text>
<text x="332.7" y="47.7">Output Voltage(V)</text>
<text x="375.8" y="47.7">Imax(mA)</text>
<text x="392.3" y="47.7">Cap range</text>
<text x="307.3" y="52.8">VFE28</text>
<text x="342.8" y="52.8">2.8</text>
<text x="380.9" y="52.8">40</text>
<text x="392.3" y="52.8">1---2.2</text>
<text x="307.3" y="57.8">VXO22</text>
<text x="342.8" y="57.8">2.24</text>
<text x="380.9" y="57.8">25</text>
<text x="392.3" y="57.8">2.2--2.3</text>
<text x="307.3" y="62.9">VRF18</text>
<text x="342.8" y="62.9">1.81</text>
<text x="380.9" y="62.9">450</text>
<text x="392.3" y="62.9">9.4--10.4</text>
<text x="307.3" y="68">VRF12</text>
<text x="342.8" y="68">1.2</text>
<text x="380.9" y="68">200</text>
<text x="392.3" y="68">1---2.2</text>
<text x="307.3" y="73.1">VEFUSE</text>
<text x="323.8" y="73.1">1.2/1.3/1.5/1.8/2.0/2.8/3.0/3.3</text>
<text x="380.9" y="73.1">200</text>
<text x="392.3" y="73.1">1---2.2</text>
<text x="307.3" y="78.1">VCN33</text>
<text x="307.3" y="83.2">VCN28</text>
<text x="323.8" y="78.1">3.3/3.4/3.5/3.6</text>
<text x="323.8" y="83.2">2.8</text>
<text x="380.9" y="78.1">400</text>
<text x="380.9" y="83.2">40</text>
<text x="392.3" y="78.1">1---1.47</text>
<text x="392.3" y="83.2">1---2.2</text>
<text x="307.3" y="88.3">VCN18</text>
<text x="323.8" y="88.3">1.8</text>
<text x="380.9" y="88.3">200</text>
<text x="392.3" y="88.3">1---2.2</text>
<text x="307.3" y="93.4">VCAMA</text>
<text x="323.8" y="93.4">1.8/2.5/2.7/2.8/2.9/2.95/3</text>
<text x="380.9" y="93.4">145</text>
<text x="392.3" y="93.4">1---11</text>
<text x="307.3" y="98.5">VCAMD</text>
<text x="323.8" y="98.5">1/1.05/1.1/1.2/1.3/1.5/1.8</text>
<text x="392.3" y="98.5">1---5.7</text>
<text x="307.3" y="103.5">VCAMIO</text>
<text x="323.8" y="103.5">1.8</text>
<text x="380.9" y="103.5">140</text>
<text x="392.3" y="103.5">1---4</text>
<text x="307.3" y="108.6">VLDO28</text>
<text x="307.3" y="113.7">VAUX18</text>
<text x="323.8" y="108.6">2.8/3.0</text>
<text x="323.8" y="113.7">1.8</text>
<text x="380.9" y="108.6">360</text>
<text x="380.9" y="113.7">20</text>
<text x="392.3" y="108.6">1---7.7</text>
<text x="392.3" y="113.7">1---2.2</text>
<text x="307.3" y="118.8">VAUD28</text>
<text x="323.8" y="118.8">2.8</text>
<text x="380.9" y="118.8">50</text>
<text x="392.3" y="118.8">1---2.2</text>
<text x="307.3" y="123.9">VIO28</text>
<text x="323.8" y="123.9">2.8</text>
<text x="380.9" y="123.9">200</text>
<text x="392.3" y="123.9">1---4</text>
<text x="307.3" y="128.9">VIO18</text>
<text x="323.8" y="128.9">1.8</text>
<text x="380.9" y="128.9">600</text>
<text x="392.3" y="128.9">4.7-21</text>
<text x="323.8" y="134">0.75--1.31(1.25)</text>
<text x="380.9" y="134">130</text>
<text x="392.3" y="134">2.2--3.61</text>
<text x="323.8" y="139.1">0.75---1.3(1.25)</text>
<text x="380.9" y="139.1">200</text>
<text x="392.3" y="139.1">2.2--3.61</text>
<text x="307.3" y="144.2">VDRAM</text>
<text x="307.3" y="149.3">VMC</text>
<text x="323.8" y="144.2">1.12/1.24</text>
<text x="323.8" y="149.3">1.86/2.9/3.0/3.3</text>
<text x="380.9" y="144.2">1200</text>
<text x="380.9" y="149.3">200</text>
<text x="392.3" y="144.2">4.7--44</text>
<text x="392.3" y="149.3">1---2.2</text>
<text x="307.3" y="154.3">VMCH</text>
<text x="323.8" y="154.3">2.9/3.0/3.3</text>
<text x="380.9" y="154.3">800</text>
<text x="392.3" y="154.3">1---5.9</text>
<text x="307.3" y="159.4">VEMC</text>
<text x="323.8" y="159.4">2.9/3.0/3.3</text>
<text x="380.9" y="159.4">400</text>
<text x="392.3" y="159.4">1---5.9</text>
<text x="307.3" y="164.5">VSIM1</text>
<text x="323.8" y="164.5">1.7/1.8/1.86/2.76/3.0/3.1</text>
<text x="380.9" y="164.5">50</text>
<text x="392.3" y="164.5">1---2.2</text>
<text x="307.3" y="169.6">VSIM2</text>
<text x="323.8" y="169.6">1.7/1.8/1.86/2.76/3.0/3.1</text>
<text x="380.9" y="169.6">50</text>
<text x="392.3" y="169.6">1---2.2</text>
<text x="307.3" y="174.6">VIBR</text>
<text x="307.3" y="179.7">VUSB</text>
<text x="323.8" y="174.6">1.2/1.3/1.5/1.8/2.0/2.8/3.0/3.3</text>
<text x="323.8" y="179.7">3.07</text>
<text x="380.9" y="174.6">200</text>
<text x="380.9" y="179.7">50</text>
<text x="392.3" y="174.6">1---2.2</text>
<text x="392.3" y="179.7">1---2.2</text>
<text x="307.3" y="184.8">VRTC28</text>
<text x="323.8" y="184.8">2.8</text>
<text x="380.9" y="184.8">2</text>
<text x="306" y="189.9">DVDD18_DIG</text>
<text x="323.8" y="189.9">1.8</text>
<text x="380.9" y="189.9">10</text>
<text x="392.3" y="189.9">1</text>
</g>
<g font-size="2.5">
<text x="51.2" y="27.7">R602</text>
<text x="12.7" y="32.5">VS1_PMU</text>
<text x="51.2" y="32.8">R601</text>
<text x="74.9" y="33.8">Suggest trace width &gt; 40 mil</text>
<text x="12.7" y="37.6">EXT_VS2</text>
<text x="33" y="40.1">SG607</text>
<text x="49.5" y="37.6">SG606</text>
<text x="58.9" y="38" transform="rotate(-90 58.9 38)">G</text>
<text x="66.5" y="38" transform="rotate(-90 66.5 38)">S</text>
<text x="81.3" y="37.6">VS2_PMU</text>
<text x="12.7" y="42.7">EXT_VS2_FB</text>
<text x="33.5" y="43.1" transform="rotate(-90 33.5 43.1)">G</text>
<text x="41.1" y="43.1" transform="rotate(-90 41.1 43.1)">S</text>
<text x="12.7" y="50.3">VS1_PMU</text>
<text x="30.5" y="52.8">SG608</text>
<text x="226" y="50.3">VFE28_PMU</text>
<text x="226" y="52.8">VXO22_PMU</text>
<text x="260.7" y="50.3">C611</text>
<text x="260.7" y="52.8">C612</text>
<text x="12.7" y="55.4">VS1_PMU_FB</text>
<text x="31" y="55.8" transform="rotate(-90 31 55.8)">G</text>
<text x="38.6" y="55.8" transform="rotate(-90 38.6 55.8)">S</text>
<text x="63.5" y="55.4">VS2_PMU</text>
<text x="226" y="57.9">VCAMA_PMU</text>
<text x="226" y="55.4">VCN28_PMU</text>
<text x="260.7" y="55.4">C613</text>
<text x="260.7" y="57.9">C614</text>
<text x="76.2" y="63">VSYS</text>
<text x="226" y="65.5">VAUD28_PMU</text>
<text x="226" y="63">VAUX18_PMU</text>
<text x="260.7" y="63">C615</text>
<text x="260.7" y="65.5">C616</text>
<text x="42.4" y="71.9" transform="rotate(-90 42.4 71.9)">C637</text>
<text x="47.6" y="71.9" transform="rotate(-90 47.6 71.9)">C602</text>
<text x="52.7" y="71.9" transform="rotate(-90 52.7 71.9)">C603</text>
<text x="62.9" y="71.9" transform="rotate(-90 62.9 71.9)">C601</text>
<text x="86.3" y="68.1">For EOS</text>
<text x="147.9" y="74.3">MT6357</text>
<text x="226" y="83.3">VIO28_PMU</text>
<text x="226" y="80.7">VLDO28_PMU</text>
<text x="226" y="78.2">VCN33_PMU</text>
<text x="260.7" y="80.7">C618</text>
<text x="260.7" y="83.3">C619</text>
<text x="260.7" y="78.2">C617</text>
<text x="75.6" y="84.6" transform="rotate(-90 75.6 84.6)">C638</text>
<text x="80.6" y="84.6" transform="rotate(-90 80.6 84.6)">C604</text>
<text x="85.7" y="84.6" transform="rotate(-90 85.7 84.6)">C605</text>
<text x="100.9" y="84.6" transform="rotate(-90 100.9 84.6)">C606</text>
<text x="226" y="88.4">VMCH_PMU</text>
<text x="226" y="85.8">VMC_PMU</text>
<text x="260.7" y="85.8">C620</text>
<text x="260.7" y="88.4">C621</text>
<text x="226" y="90.9">VEMC_PMU</text>
<text x="226" y="96">VSIM1_PMU</text>
<text x="260.7" y="96">C623</text>
<text x="260.7" y="90.9">C622</text>
<text x="226" y="98.5">VSIM2_PMU</text>
<text x="260.7" y="98.5">C624</text>
<text x="205.7" y="106.1">VUSB_PMU</text>
<text x="226" y="103.6">VIBR_PMU</text>
<text x="260.7" y="103.6">C625</text>
<text x="260.7" y="106.1">C626</text>
<text x="226" y="108.7">VEFUSE_PMU</text>
<text x="260.7" y="108.7">C627</text>
<text x="226" y="118.8">VRF18_PMU</text>
<text x="260.7" y="118.8">C628</text>
<text x="226" y="131.5">VCAMD_PMU</text>
<text x="226" y="129">VCN18_PMU</text>
<text x="260.7" y="129">C629</text>
<text x="260.7" y="131.5">C630</text>
<text x="226" y="136.6">VIO18_PMU</text>
<text x="226" y="134.1">VCAMIO_PMU</text>
<text x="260.7" y="136.6">C632</text>
<text x="260.7" y="134.1">C631</text>
<text x="306" y="134.1">VSRAM_PROC</text>
<text x="256.4" y="143">SG603</text>
<text x="257" y="139.6" transform="rotate(-90 257 139.6)">G</text>
<text x="257.7" y="138.1">SG605</text>
<text x="264.6" y="139.6" transform="rotate(-90 264.6 139.6)">S</text>
<text x="274.3" y="139.2">AVDD18_SO</text>
<text x="287.6" y="139.2">C</text>
<text x="304.7" y="139.2">VSRAM_OTHERS</text>
<text x="226" y="149.3">VRF12_PMU</text>
<text x="257" y="144.7" transform="rotate(-90 257 144.7)">G</text>
<text x="260.7" y="149.3">C633</text>
<text x="264.6" y="144.7" transform="rotate(-90 264.6 144.7)">S</text>
<text x="274.3" y="144.2">EMI_VDD1</text>
<text x="226" y="159.5">DVDD_SRAM_DVFS</text>
<text x="260.7" y="159.5">C634</text>
<text x="226" y="162">VSRAM_OTHERS_PMU</text>
<text x="260.7" y="162">C635</text>
<text x="226" y="172.2">VDRAM_PMU</text>
<text x="260.7" y="172.2">C636</text>
<text x="63.5" y="178.5">C607&amp;SG601 Close to PMIC</text>
<text x="226" y="179.8">TREF_PMU</text>
<text x="90.6" y="184.9">C607</text>
<text x="208.2" y="184.9">CAD Note:TREF need protect.</text>
<text x="52" y="191.5">SG604</text>
<text x="59.7" y="187.4">SG601</text>
<text x="69.1" y="187.8" transform="rotate(-90 69.1 187.8)">G</text>
<text x="76.7" y="187.8" transform="rotate(-90 76.7 187.8)">S</text>
<text x="33" y="192.5">VIO18_PMU</text>
<text x="51.3" y="192.9" transform="rotate(-90 51.3 192.9)">G</text>
<text x="58.9" y="192.9" transform="rotate(-90 58.9 192.9)">S</text>
<text x="90.6" y="195">C608</text>
<text x="106.7" y="195">DVDD18_DIG</text>
<text x="41.9" y="220.4">SG602</text>
<text x="51.3" y="220.9" transform="rotate(-90 51.3 220.9)">G</text>
<text x="58.9" y="220.9" transform="rotate(-90 58.9 220.9)">S</text>
<text x="62.9" y="219.1" transform="rotate(-90 62.9 219.1)">C609</text>
<text x="67.9" y="219.1" transform="rotate(-90 67.9 219.1)">C610</text>
</g>
<g font-size="2.1">
<text x="120.6" y="50.3">C17</text>
<text x="129.5" y="51.3">VS1_LDO1</text>
<text x="166.3" y="51.3">VFE28</text>
<text x="166.3" y="53.8">VXO22</text>
<text x="177.8" y="52.9">T4</text>
<text x="177.8" y="50.3">L14</text>
<text x="120.6" y="58">F17</text>
<text x="120.6" y="55.4">F15</text>
<text x="129.5" y="56.4">VS2_LDO1</text>
<text x="129.5" y="58.9">VS2_LDO2</text>
<text x="166.3" y="56.4">VCN28</text>
<text x="166.3" y="58.9">VCAMA</text>
<text x="177.8" y="58">H16</text>
<text x="177.8" y="55.4">K13</text>
<text x="120.6" y="65.6">N17</text>
<text x="120.6" y="63">G14</text>
<text x="129.5" y="64">VSYS_LDO1</text>
<text x="165.1" y="64">VAUX18</text>
<text x="177.8" y="65.6">L7</text>
<text x="177.8" y="63">T5</text>
<text x="121.9" y="68.1">K7</text>
<text x="129.5" y="66.5">VSYS_LDO2</text>
<text x="129.5" y="69.1">VSYS_LDO3</text>
<text x="165.1" y="66.5">VAUD28</text>
<text x="120.6" y="73.2">F13</text>
<text x="121.9" y="75.7">G8</text>
<text x="129.5" y="74.2">D_GND1</text>
<text x="129.5" y="76.7">D_GND2</text>
<text x="120.6" y="83.4">G12</text>
<text x="121.9" y="80.8">G9</text>
<text x="121.9" y="78.3">G7</text>
<text x="129.5" y="79.2">D_GND3</text>
<text x="129.5" y="81.8">D_GND4</text>
<text x="165.1" y="81.8">VLDO28</text>
<text x="166.3" y="79.2">VCN33</text>
<text x="177.8" y="83.4">K15</text>
<text x="177.8" y="80.8">L16</text>
<text x="177.8" y="78.3">P17</text>
<text x="120.6" y="88.4">G10</text>
<text x="121.9" y="85.9">H6</text>
<text x="129.5" y="84.3">D_GND5</text>
<text x="129.5" y="86.9">D_GND6</text>
<text x="129.5" y="89.4">D_GND7</text>
<text x="166.3" y="84.3">VIO28</text>
<text x="167.6" y="89.4">VMCH</text>
<text x="168.9" y="86.9">VMC</text>
<text x="177.8" y="88.4">N16</text>
<text x="177.8" y="85.9">L15</text>
<text x="120.6" y="91">G11</text>
<text x="121.9" y="93.5">H7</text>
<text x="129.5" y="91.9">D_GND8</text>
<text x="129.5" y="94.5">D_GND9</text>
<text x="167.6" y="91.9">VEMC</text>
<text x="177.8" y="91">L17</text>
<text x="120.6" y="101.1">H10</text>
<text x="121.9" y="98.6">H9</text>
<text x="121.9" y="96">H8</text>
<text x="129.5" y="97">D_GND10</text>
<text x="129.5" y="99.6">D_GND11</text>
<text x="166.3" y="97">VSIM1</text>
<text x="166.3" y="99.6">VSIM2</text>
<text x="177.8" y="98.6">K16</text>
<text x="177.8" y="96">J17</text>
<text x="120.6" y="106.2">F12</text>
<text x="120.6" y="103.7">H11</text>
<text x="129.5" y="102.1">D_GND12</text>
<text x="129.5" y="104.6">D_GND13</text>
<text x="129.5" y="107.2">D_GND14</text>
<text x="167.6" y="104.6">VIBR</text>
<text x="167.6" y="107.2">VUSB</text>
<text x="177.8" y="106.2">J14</text>
<text x="177.8" y="103.7">M16</text>
<text x="120.6" y="111.3">F10</text>
<text x="120.6" y="108.7">F11</text>
<text x="121.9" y="113.8">F9</text>
<text x="129.5" y="109.7">D_GND15</text>
<text x="129.5" y="112.3">D_GND16</text>
<text x="165.1" y="109.7">VEFUSE</text>
<text x="177.8" y="108.7">H15</text>
<text x="120.6" y="116.4">H12</text>
<text x="121.9" y="118.9">J6</text>
<text x="129.5" y="114.8">D_GND17</text>
<text x="129.5" y="117.3">D_GND18</text>
<text x="129.5" y="119.9">D_GND19</text>
<text x="166.3" y="119.9">VRF18</text>
<text x="177.8" y="118.9">D16</text>
<text x="121.9" y="124">D8</text>
<text x="121.9" y="121.4">D7</text>
<text x="129.5" y="122.4">D_GND20</text>
<text x="129.5" y="125">D_GND21</text>
<text x="121.9" y="131.6">F5</text>
<text x="121.9" y="129.1">D9</text>
<text x="121.9" y="126.5">D6</text>
<text x="129.5" y="127.5">D_GND22</text>
<text x="129.5" y="130">D_GND23</text>
<text x="166.3" y="130">VCN18</text>
<text x="177.8" y="131.6">E17</text>
<text x="177.8" y="129.1">E15</text>
<text x="120.6" y="136.7">D10</text>
<text x="121.9" y="134.1">J7</text>
<text x="129.5" y="132.6">D_GND24</text>
<text x="129.5" y="135.1">D_GND25</text>
<text x="129.5" y="137.7">D_GND26</text>
<text x="165.1" y="135.1">VCAMIO</text>
<text x="166.3" y="132.6">VCAMD</text>
<text x="166.3" y="137.6">VIO18</text>
<text x="177.8" y="136.7">B17</text>
<text x="177.8" y="134.1">A17</text>
<text x="120.6" y="141.8">D12</text>
<text x="120.6" y="139.2">D11</text>
<text x="129.5" y="140.2">D_GND27</text>
<text x="129.5" y="142.7">D_GND28</text>
<text x="120.6" y="144.3">D13</text>
<text x="121.9" y="149.4">J8</text>
<text x="121.9" y="146.8">F6</text>
<text x="129.5" y="145.3">D_GND29</text>
<text x="129.5" y="147.8">D_GND30</text>
<text x="177.8" y="149.4">E16</text>
<text x="120.6" y="151.9">K12</text>
<text x="121.9" y="154.5">E6</text>
<text x="129.5" y="150.3">D_GND31</text>
<text x="129.5" y="152.9">D_GND32</text>
<text x="129.5" y="155.4">D_GND33</text>
<text x="166.3" y="150.3">VRF12</text>
<text x="121.9" y="159.5">E8</text>
<text x="121.9" y="157">E7</text>
<text x="129.5" y="158">D_GND34</text>
<text x="129.5" y="160.5">D_GND35</text>
<text x="160" y="160.5">VSRAM_PROC</text>
<text x="177.8" y="159.5">G15</text>
<text x="120.6" y="167.2">E11</text>
<text x="121.9" y="164.6">J9</text>
<text x="121.9" y="162.1">F7</text>
<text x="129.5" y="163">D_GND36</text>
<text x="129.5" y="165.6">D_GND37</text>
<text x="157.4" y="163">VSRAM_OTHERS</text>
<text x="177.8" y="162.1">G16</text>
<text x="120.6" y="172.2">E10</text>
<text x="121.9" y="169.7">E9</text>
<text x="129.5" y="168.1">D_GND38</text>
<text x="129.5" y="170.7">D_GND39</text>
<text x="129.5" y="173.2">D_GND40</text>
<text x="166.3" y="173.2">VDRAM</text>
<text x="177.8" y="172.2">H17</text>
<text x="120.6" y="179.8">J11</text>
<text x="120.6" y="174.8">E12</text>
<text x="121.9" y="177.3">F8</text>
<text x="129.5" y="175.7">D_GND41</text>
<text x="129.5" y="178.3">D_GND42</text>
<text x="177.8" y="179.8">R9</text>
<text x="120.6" y="184.9">T14</text>
<text x="129.5" y="180.8">D_GND43</text>
<text x="129.5" y="185.9">VREF</text>
<text x="167.6" y="180.8">TREF</text>
<text x="120.6" y="187.5">T13</text>
<text x="129.5" y="188.4">GND_VREF</text>
<text x="120.6" y="195.1">L10</text>
<text x="120.6" y="192.5">K10</text>
<text x="129.5" y="193.5">DVDD18_IO</text>
<text x="129.5" y="196.1">DVDD18_DIG</text>
<text x="120.6" y="200.2">J10</text>
<text x="129.5" y="201.1">DVSS18_IO</text>
</g>
<g font-size="1.8">
<text x="377.1" y="97.4">350(&lt;=1.5)</text>
<text x="378.4" y="99.9">200(1.8)</text>
<text x="389.8" y="183.7">Near end:0.1uF</text>
<text x="388.5" y="186.3">Far:1.5K+super Cap</text>
</g>
<g font-size="1.1">
<text x="61.8" y="38.6">S</text>
<text x="36.4" y="43.7">S</text>
<text x="33.9" y="56.4">S</text>
<text x="259.9" y="140.2">S</text>
<text x="259.9" y="145.2">S</text>
<text x="72" y="188.4">S</text>
<text x="54.2" y="193.5">S</text>
<text x="54.2" y="221.4">S</text>
</g>
</svg>
